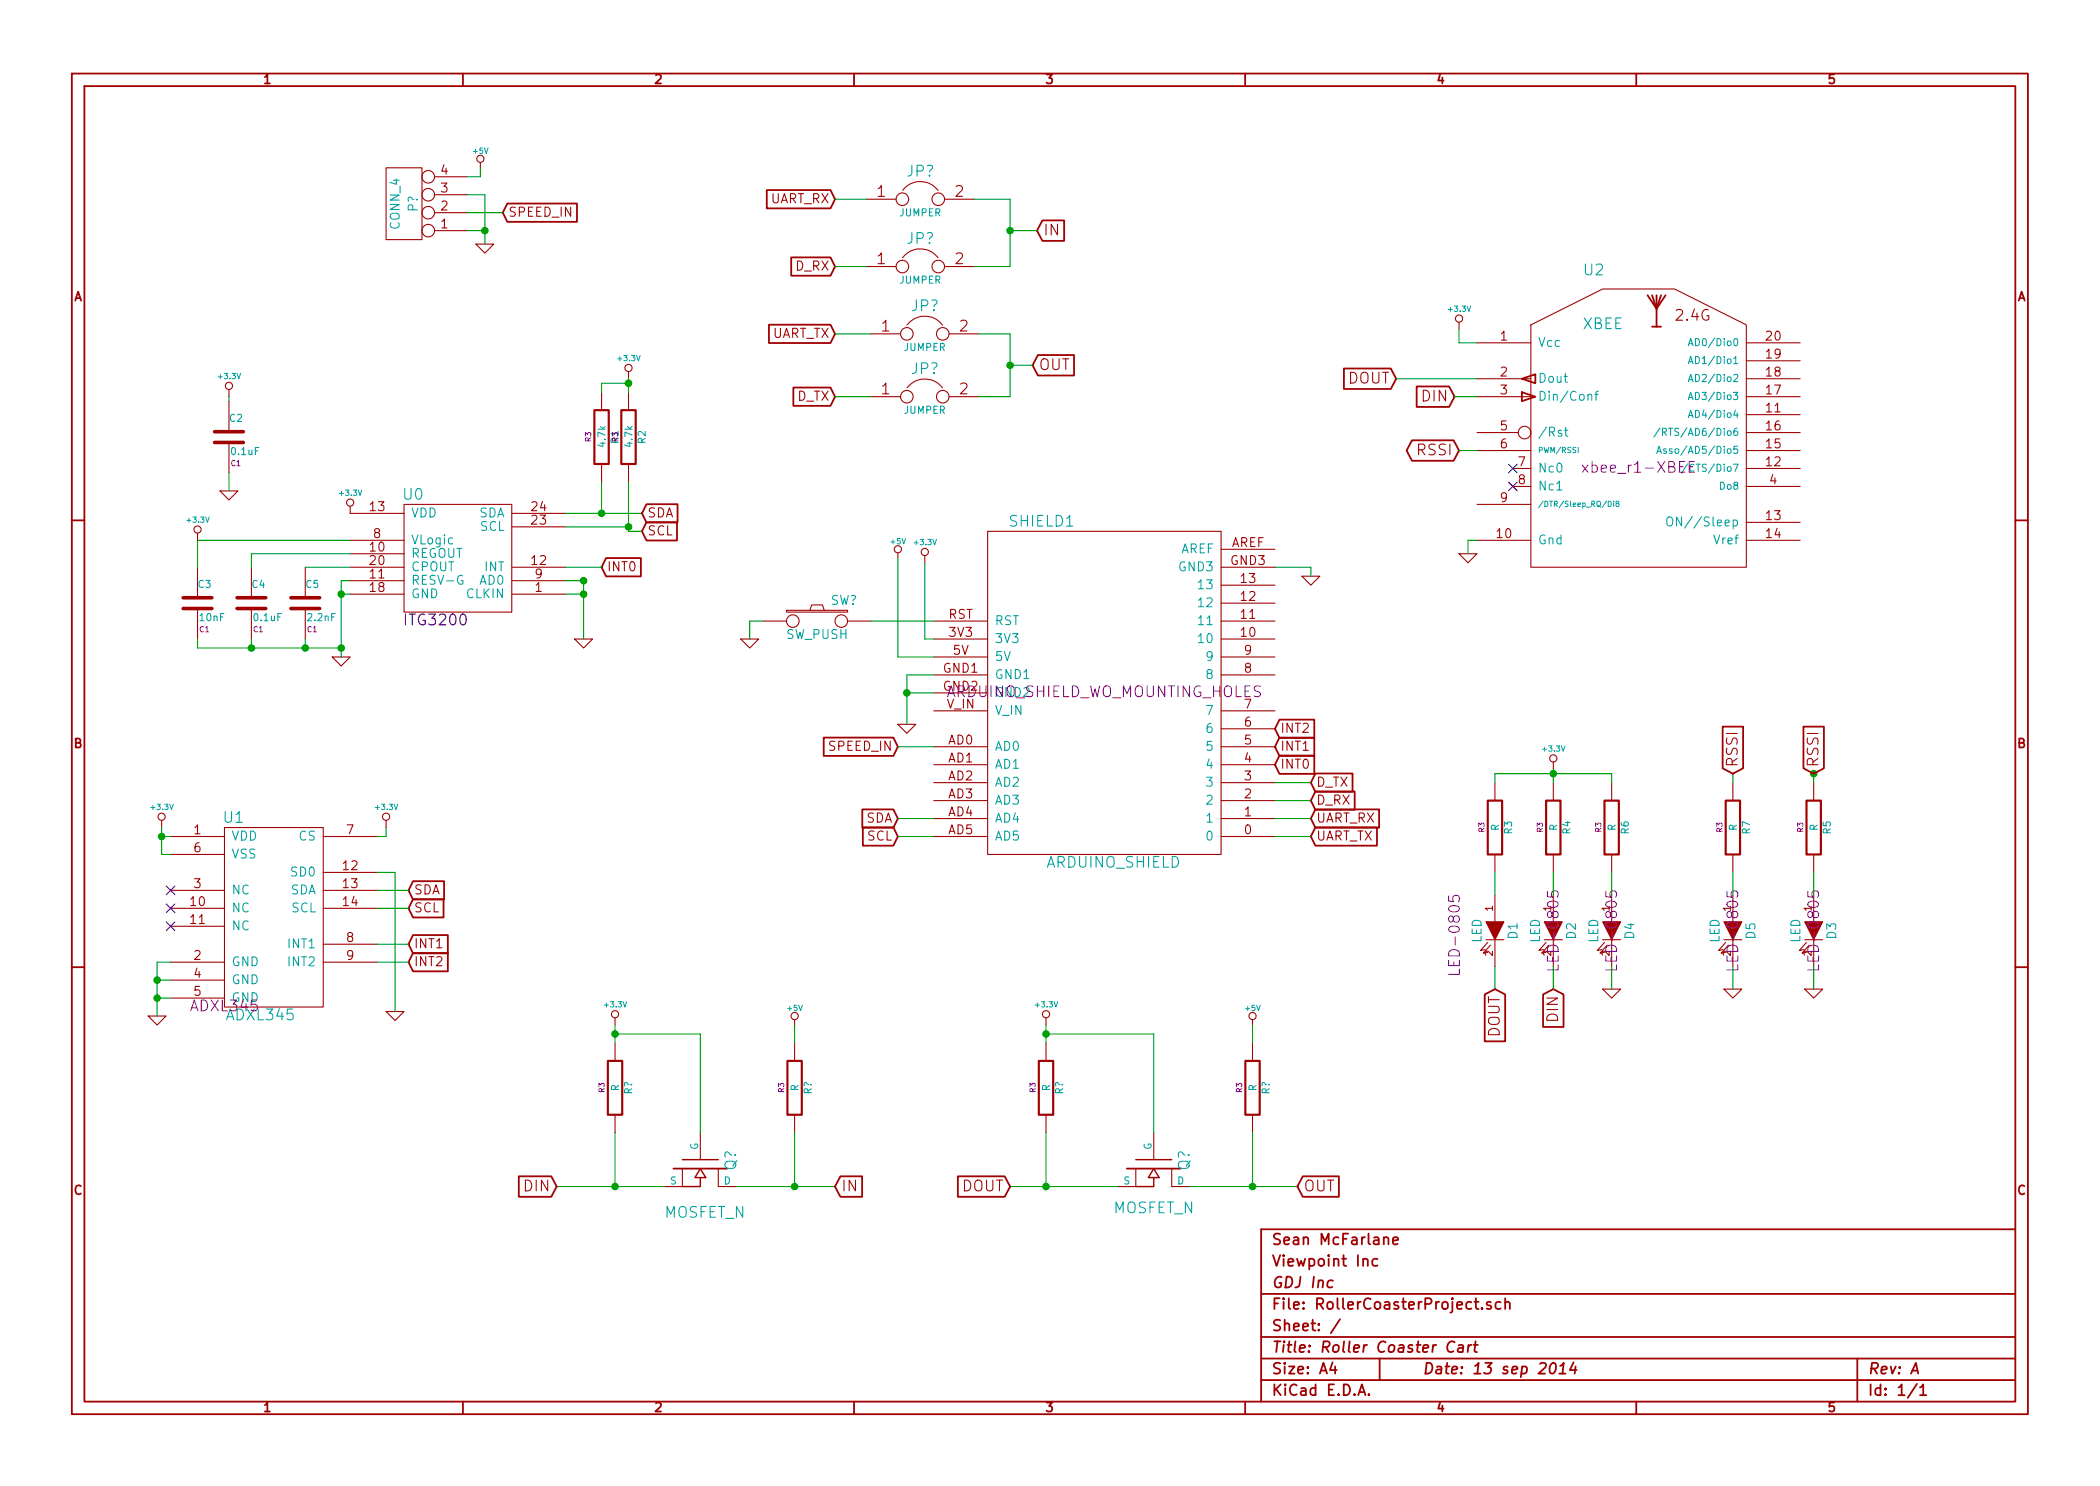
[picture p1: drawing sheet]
<svg xmlns="http://www.w3.org/2000/svg" width="297mm" height="210mm" viewBox="0 0 297 210" stroke-linecap="round" stroke-linejoin="round" font-family="sans-serif">
<g fill="none" stroke="#a00000" stroke-width=".25">
<path d="M10.2 10.4h276.6v189.7h-276.6zM11.9 12.2h273.2v186.1h-273.2zM65.5 10.4v1.8M120.8 10.4v1.8M176.1 10.4v1.8M231.4 10.4v1.8M71.8 28.8h9.8v2.6h-9.8l-.7-1.3zM108.5 26.9h9l.6 1.3-.6 1.3h-9zM111.9 36.4h5.6l.6 1.3-.6 1.3h-5.6zM147.4 31.2h3.1v2.9h-3.1l-.7-1.5zM108.8 45.9h8.7l.6 1.3-.6 1.3h-8.7zM112.2 54.8h5.3l.6 1.3-.6 1.3h-5.3z"/>
<path d="M146.8 50.2h5.1v2.9h-5.1l-.8-1.4zM190.1 52.1h6.6l.8 1.5-.8 1.4h-6.6zM200.4 54.7h4.6l.7 1.4-.7 1.5h-4.6zM215.3 55.5l1.9 .6-1.9 .7zM215.3 53.6l1.9-.6v1.2zM233 41.8l1.3 1.9 1.3-1.9M233.7 46.2h1.2M233.7 41.8l.6 1.9M234.3 41.8v1.9M234.3 43.7v2.5M234.9 41.8l-.6 1.9M10.2 73.6h1.7"/>
<path d="M85.7 79h5v2.6h-5l-.6-1.3zM91.4 71.3h4.4v2.6h-4.4l-.6-1.3zM91.4 73.9h4.4v2.6h-4.4l-.6-1.3zM199.7 62.3h5.9l.8 1.4-.8 1.5h-5.9l-.7-1.5zM285.1 73.6h1.7M116.5 104.4h9.9l.6 1.3-.6 1.3h-9.9zM122 114.5h4.4l.6 1.3-.6 1.3h-4.4zM122 117.1h4.4l.6 1.3-.6 1.3h-4.4zM181 106.9h4.9v2.6h-4.9l-.7-1.3zM181 104.4h4.9v2.6h-4.9l-.7-1.3zM181 101.8h4.9v2.6h-4.9l-.7-1.3zM186.1 114.5h9v2.6h-9l-.7-1.3z"/>
<path d="M186.1 117.1h8.7v2.6h-8.7l-.7-1.3zM186.1 109.4h5.2v2.6h-5.2l-.7-1.3zM186.1 112h5.5v2.6h-5.5l-.7-1.3zM243.7 102.8h2.9v5.9l-1.5 .8-1.4-.8zM255.1 102.8h2.9v5.9l-1.5 .8-1.4-.8zM10.2 136.8h1.7M58.4 124.7h4.4v2.6h-4.4l-.6-1.3zM58.4 127.2h4.3v2.6h-4.3l-.6-1.3zM58.4 132.3h4.9v2.6h-4.9l-.6-1.3zM58.4 134.8h4.9v2.6h-4.9l-.6-1.3zM285.1 136.8h1.7M210 140.7l1.5-.8 1.4 .8v6.6h-2.9z"/>
<path d="M218.3 140.7l1.4-.8 1.5 .8v4.6h-2.9zM73.4 166.4h4.6l.7 1.5-.7 1.4h-4.6zM95.2 165.3h7.7M118.9 166.4h3v2.9h-3l-.8-1.4zM135.5 166.4h6.6l.8 1.5-.8 1.4h-6.6zM159.4 165.3h7.6M184.3 166.4h5.1v2.9h-5.1l-.8-1.4zM192.8 178.3a.38 .38 0 0 1 .7 0v.8M194.8 178.2a.48 .48 0 0 0-.6 .1l-.1 .5a.48 .48 0 0 0 .7 .2M195.7 175.2a.38 .38 0 0 1 .7 .1v.8M197 175.6l.8-.2-.1-.3h-.4l-.3 .2 .1 .7 .2 .1 .4-.1M285.1 173.9h-106.7v24.4"/>
<path d="M65.5 198.3v1.8M120.8 198.3v1.8M176.1 198.3v1.8M178.4 183.1h106.7M178.4 189.2h106.7M178.4 195.3h106.7M178.4 192.2h106.7M188.5 192.8l-.4 1h1M188.5 181.2a.51 .51 0 0 0-.7 .3v.5a.53 .53 0 0 0 .6 .1M188.8 193.3v1.1M189.5 186.7l-1.3 1.9M192.1 197.4l.5-1.5 .5 1.5"/>
<path d="M192.3 197h.7M193.6 197.3h.1l-.1 .1-.1-.1h.1v.1M195.1 192.2v3.1M205.8 189.9a.77 .77 0 0 0-1 .3 .77 .77 0 0 0 .1 1l.4 .1 .3-.1M206.3 190.4l.2-.1 .4 .1 .1 .1-.1 .8M207 190.7h-.5a.35 .35 0 0 0-.3 .5l.2 .1 .5-.1M207.7 190.3l-.1 1M208.2 190.3l-.4 .1-.1 .2M208.5 190.3h.5M208.6 184.2h.5M208.7 189.8l-.1 1.3v.1l.3 .1M208.8 183.7v1.3v.1l.3 .1"/>
<path d="M209.6 185.1h.1l-.1 .1-.1-.1h.1v.1M210.9 184.3l-.4-.1-.2 .2 .1 .2 .5 .2v.1v.2l-.2 .1-.4-.1M212.3 184.3a.48 .48 0 0 0-.7 0l-.1 .6a.48 .48 0 0 0 .8 .2M212.9 184.3a.38 .38 0 0 1 .7 .1v.8M212.9 183.7v1.5M219.4 193a.35 .35 0 0 1 .4-.2 .35 .35 0 0 1 .3 .3 .87 .87 0 0 1-.6 1.3l-.2-.1a1.14 1.14 0 0 1 .1-1.3zM220.5 194.4h.9M220.7 193.3l.5-.5-.2 1.6M222.6 192.8l-.6 1h1M222.9 193.3l-.2 1.1M231.4 198.3v1.8M262.7 192.2v6.1"/>
<path d="M270.3 194.4l.7-1.6 .3 1.6M271.1 195.8l-1.3 2M271.6 196.3l.4-.4v1.5M271.6 197.4h.9"/>
</g>
<g fill="none" stroke="#a00000" stroke-width=".15">
<path d="M54.6 23.7h5.1v10.2h-5.1zM61.5 32.6h4.5M61.5 30.1h4.5M61.5 27.6h4.5M61.5 25h4.5M67.3 34.5h2.5l-1.2 1.3zM67.9 23v.7M122.6 28.2h4.1M122.6 37.7h4.1M127.7 26.9a3.2 3.2 0 0 1 5 0M127.7 36.4a3.2 3.2 0 0 1 5 .1M133.6 28.2h4.2"/>
<path d="M133.6 37.7h4.2M32.4 55.1v1M32.4 56.8v4.3M85.1 55.5v2.5M88.9 52.6v1M88.9 55.5v2.5M123.2 56.1h4.2M123.2 47.2h4.2M128.3 46a3.2 3.2 0 0 1 5 0M128.3 54.9a3.2 3.2 0 0 1 5 0M134.2 56.1h4.2M134.2 47.2h4.2"/>
<path d="M206.4 45.6v1M208.9 48.5h7.6M208.9 53.6h7.6M208.9 56.1h7.6M216.5 46l10.2-5.1h10.2l10.1 5.1v34.3h-30.5zM233 46h.1M247 48.5h7.6M247 53.6h7.6M247 56.1h7.6M247 58.7h7.6M247 51h7.6M27.9 75.4v1"/>
<path d="M31.1 69.5h2.6l-1.3 1.2zM32.4 62.6v4.3M49.5 71.6v1h7.6M49.5 76.4h7.6M49.5 78.4h7.6M57.1 71.4h15.3v15.2h-15.3zM72.4 72.6h7.6M72.4 74.5h7.6M85.1 65.7v2.5M88.9 65.7v2.5M127 78.2v.8M130.8 78.6v1"/>
<path d="M139.7 75.2h33v45.7h-33zM172.7 77.7h7.6M206.4 78.4h2.5l-1.3 1.2zM208.9 76.4h7.6M208.9 61.2h5.9M208.9 63.7h7.6M208.9 71.4h7.6M214 68.8h2.5M214 66.3h2.5M247 76.4h7.6M247 68.8h7.6M247 61.2h7.6"/>
<path d="M247 63.7h7.6M247 66.3h7.6M247 73.9h7.6M27.9 80.3v4.3M27.9 86.1v4.3M35.6 80.3v4.3M35.6 86.1v4.3M43.2 80.3v4.3M43.2 86.1v4.3M47 93h2.5l-1.2 1.2zM49.5 80.3h7.6M49.5 84.1h7.6"/>
<path d="M49.5 82.2h7.6M72.4 80.3h7.6M72.4 84.1h7.6M72.4 82.2h7.6M81.3 90.4h2.5l-1.3 1.3zM104.8 90.4h2.5l-1.3 1.3zM107.9 87.9h3.4M111.3 86.4h8.6v.2h-8.6zM114.6 86.4l.2-.8h1.5l.3 .8M119.9 87.9h3.3M132.1 95.5h7.6M132.1 93h7.6"/>
<path d="M132.1 90.4h7.6M132.1 87.9h7.6M132.1 98h7.6M172.7 95.5h7.6M172.7 93h7.6M172.7 90.4h7.6M172.7 87.9h7.6M172.7 85.3h7.6M172.7 82.8h7.6M172.7 80.3h7.6M184.1 81.5h2.6l-1.3 1.3zM22.9 116.1v1"/>
<path d="M24.1 118.4h7.6M31.7 117.1h14v25.4h-14zM45.7 118.4h7.6M54.6 116.1v1M127 102.5h2.5l-1.2 1.3zM132.1 118.4h7.6M132.1 115.8h7.6M132.1 113.3h7.6M132.1 110.7h7.6M132.1 108.2h7.6M132.1 105.7h7.6M132.1 100.6h7.6"/>
<path d="M172.7 118.4h7.6M172.7 115.8h7.6M172.7 113.3h7.6M172.7 110.7h7.6M172.7 108.2h7.6M172.7 105.7h7.6M172.7 103.1h7.6M172.7 100.6h7.6M211.5 110.7v2.6M219.7 107.8v1M219.7 110.7v2.6M228 110.7v2.6"/>
<path d="M245.1 110.7v2.6M256.5 110.7v2.6M24.1 136.1h7.6M24.1 126h7.6M24.1 138.7h7.6M24.1 120.9h7.6M24.1 128.5h7.6M24.1 131.1h7.6M45.7 136.1h7.6M45.7 126h7.6M45.7 133.6h7.6M45.7 128.5h7.6"/>
<path d="M45.7 123.4h7.6M210.2 133h2.5M210.4 133.3l-1 1.2 .7-.1M210.8 133.7l-1 1.2 .6-.2M211.5 120.9v2.5M211.5 126.6v3.8M211.5 133v3.8M218.7 133.3l-1 1.2 .6-.1M219.1 133.7l-1 1.2 .6-.2M219.7 120.9v2.5M219.7 126.6v3.8M219.7 133v3.8"/>
<path d="M226.7 139.9h2.5l-1.2 1.3zM226.9 133.3l-1 1.2 .7-.1M227.3 133.7l-1 1.2 .6-.2M228 120.9v2.5M228 126.6v3.8M228 133v3.8M243.8 139.9h2.6l-1.3 1.3zM244.1 133.3l-1 1.2 .6-.1M244.5 133.7l-1 1.2 .6-.2M245.1 120.9v2.5M245.1 126.6v3.8M245.1 133v3.8"/>
<path d="M255.3 139.9h2.5l-1.3 1.3zM255.5 133.3l-1 1.2 .6-.1M255.9 133.7l-1 1.2 .6-.2M256.5 120.9v2.5M256.5 126.6v3.8M256.5 133v3.8M21 143.8h2.5l-1.3 1.2zM24.1 141.2h7.6M54.6 143.1h2.5l-1.2 1.3zM87 144v1M87 147.6v2.5M87 157.7v2.6"/>
<path d="M112.4 144.3v.7M112.4 147.6v2.5M112.4 157.7v2.6M148 144v1M148 147.6v2.5M148 157.7v2.6M177.2 144.3v.7M177.2 147.6v2.5M177.2 157.7v2.6M96.5 165.3v2.6h-2.5M99.1 160.3v3.8M101.6 165.3v2.6h2.5"/>
<path d="M160.7 165.3v2.6h-2.6M163.2 160.3v3.8M165.7 165.3v2.6h2.6"/>
<circle cx="60.6" cy="32.6" r=".89"/>
<circle cx="60.6" cy="25" r=".89"/>
<circle cx="60.6" cy="27.6" r=".89"/>
<circle cx="60.6" cy="30.1" r=".89"/>
<circle cx="67.9" cy="22.5" r=".51"/>
<circle cx="127.6" cy="28.2" r=".89"/>
<circle cx="127.6" cy="37.7" r=".89"/>
<circle cx="132.7" cy="28.2" r=".89"/>
<circle cx="132.7" cy="37.7" r=".89"/>
<circle cx="32.4" cy="54.6" r=".51"/>
<circle cx="88.9" cy="52.1" r=".51"/>
<circle cx="128.3" cy="47.2" r=".89"/>
<circle cx="128.3" cy="56.1" r=".89"/>
<circle cx="133.3" cy="47.2" r=".89"/>
<circle cx="133.3" cy="56.1" r=".89"/>
<circle cx="206.4" cy="45.1" r=".51"/>
<circle cx="27.9" cy="74.9" r=".51"/>
<circle cx="49.5" cy="71.1" r=".51"/>
<circle cx="127" cy="77.7" r=".51"/>
<circle cx="130.8" cy="78.1" r=".51"/>
<circle cx="215.6" cy="61.2" r=".89"/>
<circle cx="112.1" cy="87.9" r=".89"/>
<circle cx="119" cy="87.9" r=".89"/>
<circle cx="22.9" cy="115.6" r=".51"/>
<circle cx="54.6" cy="115.6" r=".51"/>
<circle cx="219.7" cy="107.3" r=".51"/>
<circle cx="87" cy="143.5" r=".51"/>
<circle cx="112.4" cy="143.8" r=".51"/>
<circle cx="148" cy="143.5" r=".51"/>
<circle cx="177.2" cy="143.8" r=".51"/>
</g>
<g fill="none" stroke="#00a0a0" stroke-width=".15">
<path d="M224.6 55.9l.1-.1a.31 .31 0 0 1 .4 .2v.6M225.6 55.8h.5M226.1 55.4l-.3 .1v1.1M238.8 48.9l.3-1 .4 1M238.8 59.1l.3-1 .4 1M238.8 56.5l.3-1 .4 1M238.8 54l.3-1 .4 1M238.8 51.5l.3-1.1 .4 1.1M238.9 48.6h.5M238.9 58.8h.5M238.9 56.3h.5M238.9 53.7h.5"/>
<path d="M238.9 51.2h.5M221.3 60.9h.5M221.5 60.4v1.1v.2h.3M234.3 64.2l.4-1.1 .3 1.1M234.4 63.9h.5M234.8 60.5l-.9 1.4M235.2 61.1h.4l.1-.1-.1-.4h-.4v1M235.4 61.1l.3 .5M235.7 63.5h-.3l-.1 .1 .1 .2 .3 .1v.2h-.4M235.8 73.3l.2-.2a.45 .45 0 0 1 .6 .5v.4l-.2 .4a.44 .44 0 0 1-.6-.2zM65.4 81.5a.51 .51 0 0 0-.6 .1 .51 .51 0 0 0-.1 .5 .45 .45 0 0 0 .3 .5 .45 .45 0 0 0 .5-.1v-.4h-.2"/>
</g>
<g fill="none" stroke="#00a000" stroke-width=".15">
<path d="M66 32.6h2.6M66 30.1h5.1M66 27.6h2.6v6.9M67.9 23.7v1.3h-1.9M118.1 28.2h4.5M118.1 37.7h4.5M137.8 28.2h5.1v9.5h-5.1M142.9 32.6h3.8M32.4 56.1v.7M88.9 54.2h-3.8v1.3M88.9 53.6v1.9M118.1 47.2h5.1"/>
<path d="M118.1 56.1h5.1M138.4 47.2h4.5v8.9h-4.5M142.9 51.7h3.1M197.5 53.6h11.4M205.7 56.1h3.2M206.4 46.6v1.9h2.5M32.4 66.9v2.6M49.5 78.4h-13.9v1.9M49.5 76.4h-21.6v3.9M80 72.6h10.8M80 74.5h8.9M85.1 68.2v4.4"/>
<path d="M88.9 68.2v7h1.9M127 79v14h5.1M130.8 79.6v10.8h1.3M206.4 63.7h2.5M208.9 76.4h-1.3v2M27.9 90.4v1.3h20.4M35.6 90.4v1.3M43.2 80.3h6.3M43.2 90.4v1.3M48.3 84.1h1.2M49.5 82.2h-1.2v10.8M80 84.1h2.5"/>
<path d="M80 82.2h2.5v8.2M80 80.3h5.1M107.9 87.9h-1.9v2.5M123.2 87.9h8.9M128.3 98h3.8M132.1 95.5h-3.8v7M180.3 80.3h5.1v1.2M22.9 118.4h1.2M22.9 117.1v3.8h1.2M54.6 117.1v1.3h-1.3M127 115.8h5.1M127 118.4h5.1"/>
<path d="M127 105.7h5.1M180.3 115.8h5.1M180.3 118.4h5.1M180.3 110.7h5.1M180.3 113.3h5.1M211.5 110.7v-1.2h16.5v1.2M219.7 108.8v1.9M245.1 109.5v1.2M256.5 109.5v1.2M22.2 138.7h1.9M24.1 136.1h-1.9v7.7M53.3 123.4h2.6v19.7"/>
<path d="M53.3 126h4.5M53.3 128.5h4.5M53.3 133.6h4.5M53.3 136.1h4.5M211.5 123.4v3.2M211.5 136.8v3.1M219.7 123.4v3.2M219.7 136.8v3.1M228 123.4v3.2M228 136.8v3.1M245.1 123.4v3.2M245.1 136.8v3.1"/>
<path d="M256.5 123.4v3.2M256.5 136.8v3.1M22.2 141.2h1.9M87 145v2.6M87 146.3h12.1v14M112.4 145v2.6M148 146.3h15.2v14M148 145v2.6M177.2 145v2.6M78.7 167.9h15.3M87 160.3v7.6M104.1 167.9h14"/>
<path d="M112.4 160.3v7.6M142.9 167.9h15.2M148 160.3v7.6M168.3 167.9h15.2M177.2 160.3v7.6"/>
</g>
<g fill="#00a000" stroke="#00a000" stroke-width=".25">
<circle cx="82.5" cy="84.1" r=".41"/>
<circle cx="82.5" cy="82.2" r=".41"/>
<circle cx="48.3" cy="84.1" r=".41"/>
<circle cx="48.3" cy="91.7" r=".41"/>
<circle cx="43.2" cy="91.7" r=".41"/>
<circle cx="35.6" cy="91.7" r=".41"/>
<circle cx="88.9" cy="54.2" r=".41"/>
<circle cx="85.1" cy="72.6" r=".41"/>
<circle cx="88.9" cy="74.5" r=".41"/>
<circle cx="22.9" cy="118.4" r=".41"/>
<circle cx="22.2" cy="138.7" r=".41"/>
<circle cx="22.2" cy="141.2" r=".41"/>
<circle cx="128.3" cy="98" r=".41"/>
<circle cx="219.7" cy="109.5" r=".41"/>
<circle cx="256.5" cy="109.5" r=".41"/>
<circle cx="87" cy="146.3" r=".41"/>
<circle cx="148" cy="146.3" r=".41"/>
<circle cx="87" cy="167.9" r=".41"/>
<circle cx="148" cy="167.9" r=".41"/>
<circle cx="112.4" cy="167.9" r=".41"/>
<circle cx="177.2" cy="167.9" r=".41"/>
<circle cx="142.9" cy="32.6" r=".41"/>
<circle cx="142.9" cy="51.7" r=".41"/>
<circle cx="68.6" cy="32.6" r=".41"/>
</g>
<path d="M84.1 58h2v7.7h-2zM87.9 58h2v7.7h-2zM210.4 113.3h2.1v7.6h-2.1zM218.7 113.3h2v7.6h-2zM226.9 113.3h2.1v7.6h-2.1zM244.1 113.3h2v7.6h-2zM255.5 113.3h2.1v7.6h-2.1zM86 150.1h2v7.6h-2zM111.4 150.1h2v7.6h-2zM146.9 150.1h2.1v7.6h-2.1zM176.1 150.1h2.1v7.6h-2.1z" fill="none" stroke="#a00000" stroke-width=".3"/>
<path d="M30.4 62.6h4M30.4 61.1h4M25.9 86.1h4.1M25.9 84.6h4.1M33.5 86.1h4.1M33.5 84.6h4.1M41.1 86.1h4.1M41.1 84.6h4.1" fill="none" stroke="#a00000" stroke-width=".51"/>
<path d="M223.2 63.3v.8M227.5 70.9a.38 .38 0 0 1 .4 .4 .38 .38 0 0 1-.4 .4zM228.2 70.9v.1M228.2 71.2v.5M228.7 71.2l-.1-.2 .3-.1 .1 .2-.1 .1-.3 .1v.2l.1 .2 .2-.1 .1-.1-.1-.3" fill="none" stroke="#00a0a0" stroke-width=".14"/>
<path d="M213.4 65.7l1.2 1.2M213.4 68.2l1.2 1.2M214.6 65.7l-1.2 1.2M214.6 68.2l-1.2 1.2M23.5 125.4l1.2 1.2M23.5 127.9l1.2 1.2M23.5 130.4l1.2 1.3M24.7 125.4l-1.2 1.2M24.7 127.9l-1.2 1.2M24.7 130.4l-1.2 1.3" fill="none" stroke="#0000c0" stroke-width=".15"/>
<path d="M204.9 126.8v.7l.7 .1-.1-.3 .1-.5 .2-.1 .5 .1a.62 .62 0 0 1 0 .8M206.4 137.1v.8h-1.5M218.9 126.1v.8h.7l-.1-.2v-.5l.3-.1h.5a.62 .62 0 0 1 0 .8M220.4 136.5v.7h-1.5M227.1 126.1v.8h.8l-.2-.2 .1-.5 .2-.1h.5a.62 .62 0 0 1 0 .8M228.7 136.5v.7h-1.6M244.3 126.1v.8h.7l-.1-.2v-.5l.3-.1h.5a.62 .62 0 0 1 0 .8M245.8 136.5v.7h-1.5M255.7 126.1v.8h.7l-.1-.2 .1-.5 .2-.1h.5a.62 .62 0 0 1 0 .8M257.2 136.5v.7h-1.5" fill="none" stroke="#a000a0" stroke-width=".15"/>
<path d="M210.2 130.4h2.5l-1.2 2.6z" fill="#a00000" stroke="#a00000" stroke-width=".15"/>
<path d="M96.5 164.1h5.1M99.1 166.6v1.3h-2.6M99.1 165.3l.7 1.3h-1.5zM160.7 164.1h5M163.2 166.6v1.3h-2.5M163.2 165.3l.8 1.3h-1.6z" fill="none" stroke="#a00000" stroke-width=".2"/>
<g font-size="2.1" fill="#a00000">
<text x="124.1" y="27.9">1</text>
<text x="135.1" y="27.9">2</text>
<text x="147.6" y="33.4">IN</text>
<text x="124.1" y="37.5">1</text>
<text x="135.1" y="37.5">2</text>
<text x="124.7" y="47">1</text>
<text x="135.7" y="47">2</text>
<text x="237.1" y="45.5">2.4G</text>
<text x="147" y="52.4">OUT</text>
<text x="124.7" y="55.9">1</text>
<text x="135.7" y="55.9">2</text>
<text x="190.6" y="54.4">DOUT</text>
<text x="201.2" y="56.9">DIN</text>
<text x="200.5" y="64.5">RSSI</text>
<text x="245.9" y="108.6" transform="rotate(-90 245.9 108.6)">RSSI</text>
<text x="257.3" y="108.6" transform="rotate(-90 257.3 108.6)">RSSI</text>
<text x="212.2" y="146.9" transform="rotate(-90 212.2 146.9)">DOUT</text>
<text x="220.5" y="144.5" transform="rotate(-90 220.5 144.5)">DIN</text>
<text x="74.2" y="168.7">DIN</text>
<text x="119" y="168.7">IN</text>
<text x="135.9" y="168.7">DOUT</text>
<text x="184.4" y="168.7">OUT</text>
<text x="179.9" y="179.3">Viewpoint Inc</text>
<text x="179.9" y="176.2">Sean McFarlane</text>
<text x="179.9" y="185.4">File: RollerCoasterProject.sch</text>
<text x="179.9" y="182.3">GDJ Inc</text>
<text x="179.9" y="191.5">Title: Roller Coaster Cart</text>
<text x="179.9" y="188.4">Sheet: /</text>
<text x="179.9" y="197.6">KiCad E.D.A.</text>
<text x="179.9" y="194.5">Size: A4</text>
<text x="201.2" y="194.5">Date: 13 sep 2014</text>
<text x="264.2" y="194.5">Rev: A</text>
<text x="264.2" y="197.6">Id: 1/1</text>
</g>
<g font-size="2.1" fill="#00a0a0">
<text x="128.2" y="25.1">JP?</text>
<text x="128.2" y="34.6">JP?</text>
<text x="224.1" y="39">U2</text>
<text x="128.9" y="44.1">JP?</text>
<text x="223.8" y="46.7">XBEE</text>
<text x="128.9" y="53">JP?</text>
<text x="57.1" y="70.8">U0</text>
<text x="142.8" y="74.6">SHIELD1</text>
<text x="31.7" y="116.5">U1</text>
<text x="148.1" y="122.9">ARDUINO_SHIELD</text>
<text x="32.2" y="144.4">ADXL345</text>
<text x="104.2" y="165.6" transform="rotate(-90 104.2 165.6)">Q?</text>
<text x="168.4" y="165.6" transform="rotate(-90 168.4 165.6)">Q?</text>
<text x="93.9" y="172.4">MOSFET_N</text>
<text x="157.4" y="171.7">MOSFET_N</text>
</g>
<g font-size="2.1" fill="#a000a0">
<text x="224.5" y="67">xbee_r1-XBEE</text>
<text x="57.5" y="88.6">ITG3200</text>
<text x="133.8" y="98.7">ARDUINO_SHIELD_WO_MOUNTING_HOLES</text>
<text x="206.6" y="137.2" transform="rotate(-90 206.6 137.2)">LED-0805</text>
<text x="220.5" y="136.5" transform="rotate(-90 220.5 136.5)">LED-0805</text>
<text x="228.8" y="136.5" transform="rotate(-90 228.8 136.5)">LED-0805</text>
<text x="245.9" y="136.5" transform="rotate(-90 245.9 136.5)">LED-0805</text>
<text x="257.4" y="136.5" transform="rotate(-90 257.4 136.5)">LED-0805</text>
<text x="27.1" y="143.2">ADXL345</text>
</g>
<g font-size="1.8" fill="#a00000">
<text x="37.3" y="11.9">1</text>
<text x="92.7" y="11.9">2</text>
<text x="148" y="11.9">3</text>
<text x="203.3" y="11.9">4</text>
<text x="258.6" y="11.9">5</text>
<text x="62.4" y="29.8">2</text>
<text x="62.4" y="27.3">3</text>
<text x="62.4" y="24.8">4</text>
<text x="108.8" y="28.8">UART_RX</text>
<text x="62.4" y="32.4">1</text>
<text x="71.9" y="30.7">SPEED_IN</text>
<text x="112.5" y="38.3">D_RX</text>
<text x="10.4" y="42.7">A</text>
<text x="109" y="47.9">UART_TX</text>
<text x="285.3" y="42.7">A</text>
<text x="212.2" y="48.3">1</text>
<text x="212.2" y="53.3">2</text>
<text x="249.9" y="48.3">20</text>
<text x="249.9" y="53.3">18</text>
<text x="249.9" y="50.8">19</text>
<text x="112.7" y="56.8">D_TX</text>
<text x="212.2" y="55.9">3</text>
<text x="249.9" y="58.4">11</text>
<text x="249.9" y="55.9">17</text>
<text x="212.2" y="61">5</text>
<text x="212.2" y="63.5">6</text>
<text x="249.9" y="63.5">15</text>
<text x="249.9" y="61">16</text>
<text x="212.2" y="71.1">9</text>
<text x="214.8" y="66">7</text>
<text x="214.8" y="68.6">8</text>
<text x="249.9" y="66">12</text>
<text x="250.3" y="68.6">4</text>
<text x="52.4" y="72.4">13</text>
<text x="52.9" y="76.2">8</text>
<text x="75.2" y="74.3">23</text>
<text x="75.2" y="72.4">24</text>
<text x="91.6" y="73.3">SDA</text>
<text x="91.6" y="75.8">SCL</text>
<text x="174.1" y="77.5">AREF</text>
<text x="211.8" y="76.2">10</text>
<text x="249.9" y="73.7">13</text>
<text x="249.9" y="76.2">14</text>
<text x="52.4" y="78.1">10</text>
<text x="52.4" y="80">20</text>
<text x="52.4" y="81.9">11</text>
<text x="52.4" y="83.8">18</text>
<text x="75.2" y="80">12</text>
<text x="75.7" y="83.8">1</text>
<text x="75.7" y="81.9">9</text>
<text x="85.9" y="80.9">INT0</text>
<text x="174.1" y="80">GND3</text>
<text x="175.6" y="82.5">13</text>
<text x="134.1" y="87.6">RST</text>
<text x="175.6" y="87.6">11</text>
<text x="175.6" y="85.1">12</text>
<text x="133.5" y="95.2">GND1</text>
<text x="134.3" y="90.2">3V3</text>
<text x="134.8" y="92.7">5V</text>
<text x="175.6" y="90.2">10</text>
<text x="176" y="95.2">8</text>
<text x="176" y="92.7">9</text>
<text x="133.9" y="100.3">V_IN</text>
<text x="176" y="100.3">7</text>
<text x="10.4" y="105.9">B</text>
<text x="117.3" y="106.3">SPEED_IN</text>
<text x="134.1" y="105.4">AD0</text>
<text x="134.1" y="107.9">AD1</text>
<text x="176" y="107.9">4</text>
<text x="176" y="105.4">5</text>
<text x="176" y="102.9">6</text>
<text x="181.1" y="106.3">INT1</text>
<text x="181.1" y="103.8">INT2</text>
<text x="285.3" y="105.9">B</text>
<text x="134.1" y="110.5">AD2</text>
<text x="134.1" y="113">AD3</text>
<text x="176" y="113">2</text>
<text x="176" y="110.5">3</text>
<text x="181.1" y="108.8">INT0</text>
<text x="186.2" y="111.4">D_TX</text>
<text x="186.2" y="113.9">D_RX</text>
<text x="27.5" y="118.1">1</text>
<text x="49" y="118.1">7</text>
<text x="122.4" y="116.5">SDA</text>
<text x="122.6" y="119">SCL</text>
<text x="134.1" y="115.6">AD4</text>
<text x="134.1" y="118.1">AD5</text>
<text x="176" y="118.1">0</text>
<text x="176" y="115.6">1</text>
<text x="186.2" y="116.5">UART_RX</text>
<text x="186.2" y="119">UART_TX</text>
<text x="27.5" y="125.7">3</text>
<text x="27.5" y="120.6">6</text>
<text x="48.6" y="123.2">12</text>
<text x="48.6" y="125.7">13</text>
<text x="27" y="128.3">10</text>
<text x="27" y="130.8">11</text>
<text x="48.6" y="128.3">14</text>
<text x="58.6" y="126.6">SDA</text>
<text x="58.6" y="129.2">SCL</text>
<text x="27.5" y="135.9">2</text>
<text x="49" y="133.3">8</text>
<text x="49" y="135.9">9</text>
<text x="58.6" y="134.2">INT1</text>
<text x="58.6" y="136.8">INT2</text>
<text x="27.5" y="138.4">4</text>
<text x="27.5" y="141">5</text>
<text x="10.4" y="169.1">C</text>
<text x="285.3" y="169.1">C</text>
<text x="37.3" y="199.8">1</text>
<text x="92.7" y="199.8">2</text>
<text x="148" y="199.8">3</text>
<text x="203.3" y="199.8">4</text>
<text x="258.6" y="199.8">5</text>
</g>
<g font-size="1.8" fill="#00a0a0">
<text x="59.1" y="29.9" transform="rotate(-90 59.1 29.9)">P?</text>
<text x="56.6" y="32.4" transform="rotate(-90 56.6 32.4)">CONN_4</text>
<text x="217.6" y="49.1">Vcc</text>
<text x="217.6" y="54.2">Dout</text>
<text x="217.6" y="56.8">Din/Conf</text>
<text x="217.6" y="61.8">/Rst</text>
<text x="217.6" y="66.9">Nc0</text>
<text x="217.6" y="69.5">Nc1</text>
<text x="58.2" y="77.1">VLogic</text>
<text x="58.2" y="73.3">VDD</text>
<text x="67.6" y="73.3">SDA</text>
<text x="67.8" y="75.2">SCL</text>
<text x="217.6" y="77.1">Gnd</text>
<text x="237.6" y="74.5">ON//Sleep</text>
<text x="242.6" y="77.1">Vref</text>
<text x="58.2" y="79">REGOUT</text>
<text x="58.2" y="80.9">CPOUT</text>
<text x="58.2" y="82.8">RESV-G</text>
<text x="67.8" y="82.8">AD0</text>
<text x="68.5" y="80.9">INT</text>
<text x="166.8" y="80.9">GND3</text>
<text x="166.9" y="78.4">AREF</text>
<text x="169.7" y="83.4">13</text>
<text x="58.2" y="84.7">GND</text>
<text x="66" y="84.7">CLKIN</text>
<text x="117.4" y="85.6">SW?</text>
<text x="140.7" y="88.5">RST</text>
<text x="169.7" y="88.5">11</text>
<text x="169.7" y="86">12</text>
<text x="111.2" y="90.5">SW_PUSH</text>
<text x="140.7" y="93.6">5V</text>
<text x="140.7" y="91.1">3V3</text>
<text x="169.7" y="91.1">10</text>
<text x="170.7" y="93.6">9</text>
<text x="140.7" y="96.1">GND1</text>
<text x="140.7" y="101.2">V_IN</text>
<text x="170.7" y="101.2">7</text>
<text x="170.7" y="96.1">8</text>
<text x="140.7" y="106.3">AD0</text>
<text x="170.7" y="106.3">5</text>
<text x="170.7" y="103.8">6</text>
<text x="140.7" y="108.8">AD1</text>
<text x="140.7" y="111.4">AD2</text>
<text x="140.7" y="113.9">AD3</text>
<text x="170.7" y="113.9">2</text>
<text x="170.7" y="111.4">3</text>
<text x="170.7" y="108.8">4</text>
<text x="32.8" y="119">VDD</text>
<text x="42.2" y="119">CS</text>
<text x="140.7" y="116.5">AD4</text>
<text x="140.7" y="119">AD5</text>
<text x="170.7" y="119">0</text>
<text x="170.7" y="116.5">1</text>
<text x="32.8" y="121.5">VSS</text>
<text x="41.3" y="124.1">SD0</text>
<text x="32.8" y="126.6">NC</text>
<text x="32.8" y="129.2">NC</text>
<text x="32.8" y="131.7">NC</text>
<text x="41" y="126.6">SDA</text>
<text x="41.2" y="129.2">SCL</text>
<text x="32.8" y="136.8">GND</text>
<text x="40.9" y="134.2">INT1</text>
<text x="40.9" y="136.8">INT2</text>
<text x="209.6" y="133.4" transform="rotate(-90 209.6 133.4)">LED</text>
<text x="214.7" y="132.8" transform="rotate(-90 214.7 132.8)">D1</text>
<text x="217.9" y="133.4" transform="rotate(-90 217.9 133.4)">LED</text>
<text x="223" y="132.8" transform="rotate(-90 223 132.8)">D2</text>
<text x="226.1" y="133.4" transform="rotate(-90 226.1 133.4)">LED</text>
<text x="231.2" y="132.8" transform="rotate(-90 231.2 132.8)">D4</text>
<text x="243.3" y="133.4" transform="rotate(-90 243.3 133.4)">LED</text>
<text x="248.4" y="132.8" transform="rotate(-90 248.4 132.8)">D5</text>
<text x="254.7" y="133.4" transform="rotate(-90 254.7 133.4)">LED</text>
<text x="259.8" y="132.8" transform="rotate(-90 259.8 132.8)">D3</text>
<text x="32.8" y="139.3">GND</text>
<text x="32.8" y="141.9">GND</text>
</g>
<g font-size="1.8" fill="#a000a0">
<text x="133.5" y="97.8">GND2</text>
<text x="140.7" y="98.7">GND2</text>
</g>
<g font-size="1.4" fill="#00a0a0">
<text x="127.2" y="30.7">JUMPER</text>
<text x="127.2" y="40.2">JUMPER</text>
<text x="127.9" y="49.7">JUMPER</text>
<text x="239.7" y="49">AD0/Dio0</text>
<text x="239.7" y="51.6">AD1/Dio1</text>
<text x="32.5" y="59.7">C2</text>
<text x="127.9" y="58.6">JUMPER</text>
<text x="239.7" y="59.2">AD4/Dio4</text>
<text x="239.7" y="56.6">AD3/Dio3</text>
<text x="239.7" y="54.1">AD2/Dio2</text>
<text x="32.8" y="64.4">0.1uF</text>
<text x="85.7" y="63.2" transform="rotate(-90 85.7 63.2)">4.7k</text>
<text x="89.5" y="63.2" transform="rotate(-90 89.5 63.2)">4.7k</text>
<text x="91.4" y="62.7" transform="rotate(-90 91.4 62.7)">R2</text>
<text x="235.9" y="64.3">Asso/AD5/Dio5</text>
<text x="236.1" y="61.7">/RTS/AD6/Dio6</text>
<text x="243.3" y="69.3">Do8</text>
<text x="28" y="83.2">C3</text>
<text x="35.7" y="83.2">C4</text>
<text x="43.3" y="83.2">C5</text>
<text x="28.3" y="87.9">10nF</text>
<text x="35.9" y="87.9">0.1uF</text>
<text x="43.6" y="87.9">2.2nF</text>
<text x="212.1" y="117.6" transform="rotate(-90 212.1 117.6)">R</text>
<text x="213.9" y="118" transform="rotate(-90 213.9 118)">R3</text>
<text x="220.3" y="117.6" transform="rotate(-90 220.3 117.6)">R</text>
<text x="222.2" y="118" transform="rotate(-90 222.2 118)">R4</text>
<text x="228.6" y="117.6" transform="rotate(-90 228.6 117.6)">R</text>
<text x="230.4" y="118" transform="rotate(-90 230.4 118)">R6</text>
<text x="245.7" y="117.6" transform="rotate(-90 245.7 117.6)">R</text>
<text x="247.6" y="118" transform="rotate(-90 247.6 118)">R7</text>
<text x="257.1" y="117.6" transform="rotate(-90 257.1 117.6)">R</text>
<text x="259" y="118" transform="rotate(-90 259 118)">R5</text>
<text x="87.6" y="154.4" transform="rotate(-90 87.6 154.4)">R</text>
<text x="89.5" y="154.9" transform="rotate(-90 89.5 154.9)">R?</text>
<text x="113" y="154.4" transform="rotate(-90 113 154.4)">R</text>
<text x="114.9" y="154.9" transform="rotate(-90 114.9 154.9)">R?</text>
<text x="148.6" y="154.4" transform="rotate(-90 148.6 154.4)">R</text>
<text x="150.4" y="154.9" transform="rotate(-90 150.4 154.9)">R?</text>
<text x="177.8" y="154.4" transform="rotate(-90 177.8 154.4)">R</text>
<text x="179.6" y="154.9" transform="rotate(-90 179.6 154.9)">R?</text>
<text x="94.8" y="167.6">S</text>
<text x="98.8" y="162.7" transform="rotate(-90 98.8 162.7)">G</text>
<text x="102.4" y="167.6">D</text>
<text x="158.9" y="167.6">S</text>
<text x="162.9" y="162.7" transform="rotate(-90 162.9 162.7)">G</text>
<text x="166.5" y="167.6">D</text>
</g>
<text font-size="1.4" fill="#a000a0" x="239.3" y="66.8">/CTS/Dio7</text>
<g font-size="1.4" fill="#a00000">
<text x="211.2" y="128.9" transform="rotate(-90 211.2 128.9)">1</text>
<text x="219.5" y="128.9" transform="rotate(-90 219.5 128.9)">1</text>
<text x="227.7" y="128.9" transform="rotate(-90 227.7 128.9)">1</text>
<text x="244.9" y="128.9" transform="rotate(-90 244.9 128.9)">1</text>
<text x="256.3" y="128.9" transform="rotate(-90 256.3 128.9)">1</text>
<text x="211.2" y="135.2" transform="rotate(-90 211.2 135.2)">2</text>
<text x="219.5" y="135.2" transform="rotate(-90 219.5 135.2)">2</text>
<text x="227.7" y="135.2" transform="rotate(-90 227.7 135.2)">2</text>
<text x="244.9" y="135.2" transform="rotate(-90 244.9 135.2)">2</text>
<text x="256.3" y="135.2" transform="rotate(-90 256.3 135.2)">2</text>
</g>
<g font-size="1.1" fill="#00a0a0">
<text x="67" y="21.8">+5V</text>
<text x="205" y="44.1">+3.3V</text>
<text x="31" y="53.7">+3.3V</text>
<text x="87.5" y="51.1">+3.3V</text>
<text x="217.6" y="64.1">PWM/RSSI</text>
<text x="48.1" y="70.2">+3.3V</text>
<text x="217.6" y="71.7">/DTR/Sleep_RQ/Di8</text>
<text x="26.5" y="74">+3.3V</text>
<text x="126" y="77">+5V</text>
<text x="129.4" y="77.2">+3.3V</text>
<text x="218.3" y="106.4">+3.3V</text>
<text x="21.5" y="114.6">+3.3V</text>
<text x="53.2" y="114.6">+3.3V</text>
<text x="85.6" y="142.6">+3.3V</text>
<text x="111.4" y="143.1">+5V</text>
<text x="146.6" y="142.6">+3.3V</text>
<text x="176.2" y="143.1">+5V</text>
</g>
<g font-size="1.1" fill="#a000a0">
<text x="32.7" y="66">C1</text>
<text x="83.6" y="62.5" transform="rotate(-90 83.6 62.5)">R3</text>
<text x="87.5" y="62.5" transform="rotate(-90 87.5 62.5)">R3</text>
<text x="28.2" y="89.5">C1</text>
<text x="35.9" y="89.5">C1</text>
<text x="43.5" y="89.5">C1</text>
<text x="210" y="117.7" transform="rotate(-90 210 117.7)">R3</text>
<text x="218.3" y="117.7" transform="rotate(-90 218.3 117.7)">R3</text>
<text x="226.5" y="117.7" transform="rotate(-90 226.5 117.7)">R3</text>
<text x="243.7" y="117.7" transform="rotate(-90 243.7 117.7)">R3</text>
<text x="255.1" y="117.7" transform="rotate(-90 255.1 117.7)">R3</text>
<text x="85.5" y="154.6" transform="rotate(-90 85.5 154.6)">R3</text>
<text x="110.9" y="154.6" transform="rotate(-90 110.9 154.6)">R3</text>
<text x="146.5" y="154.6" transform="rotate(-90 146.5 154.6)">R3</text>
<text x="175.7" y="154.6" transform="rotate(-90 175.7 154.6)">R3</text>
</g>
</svg>
